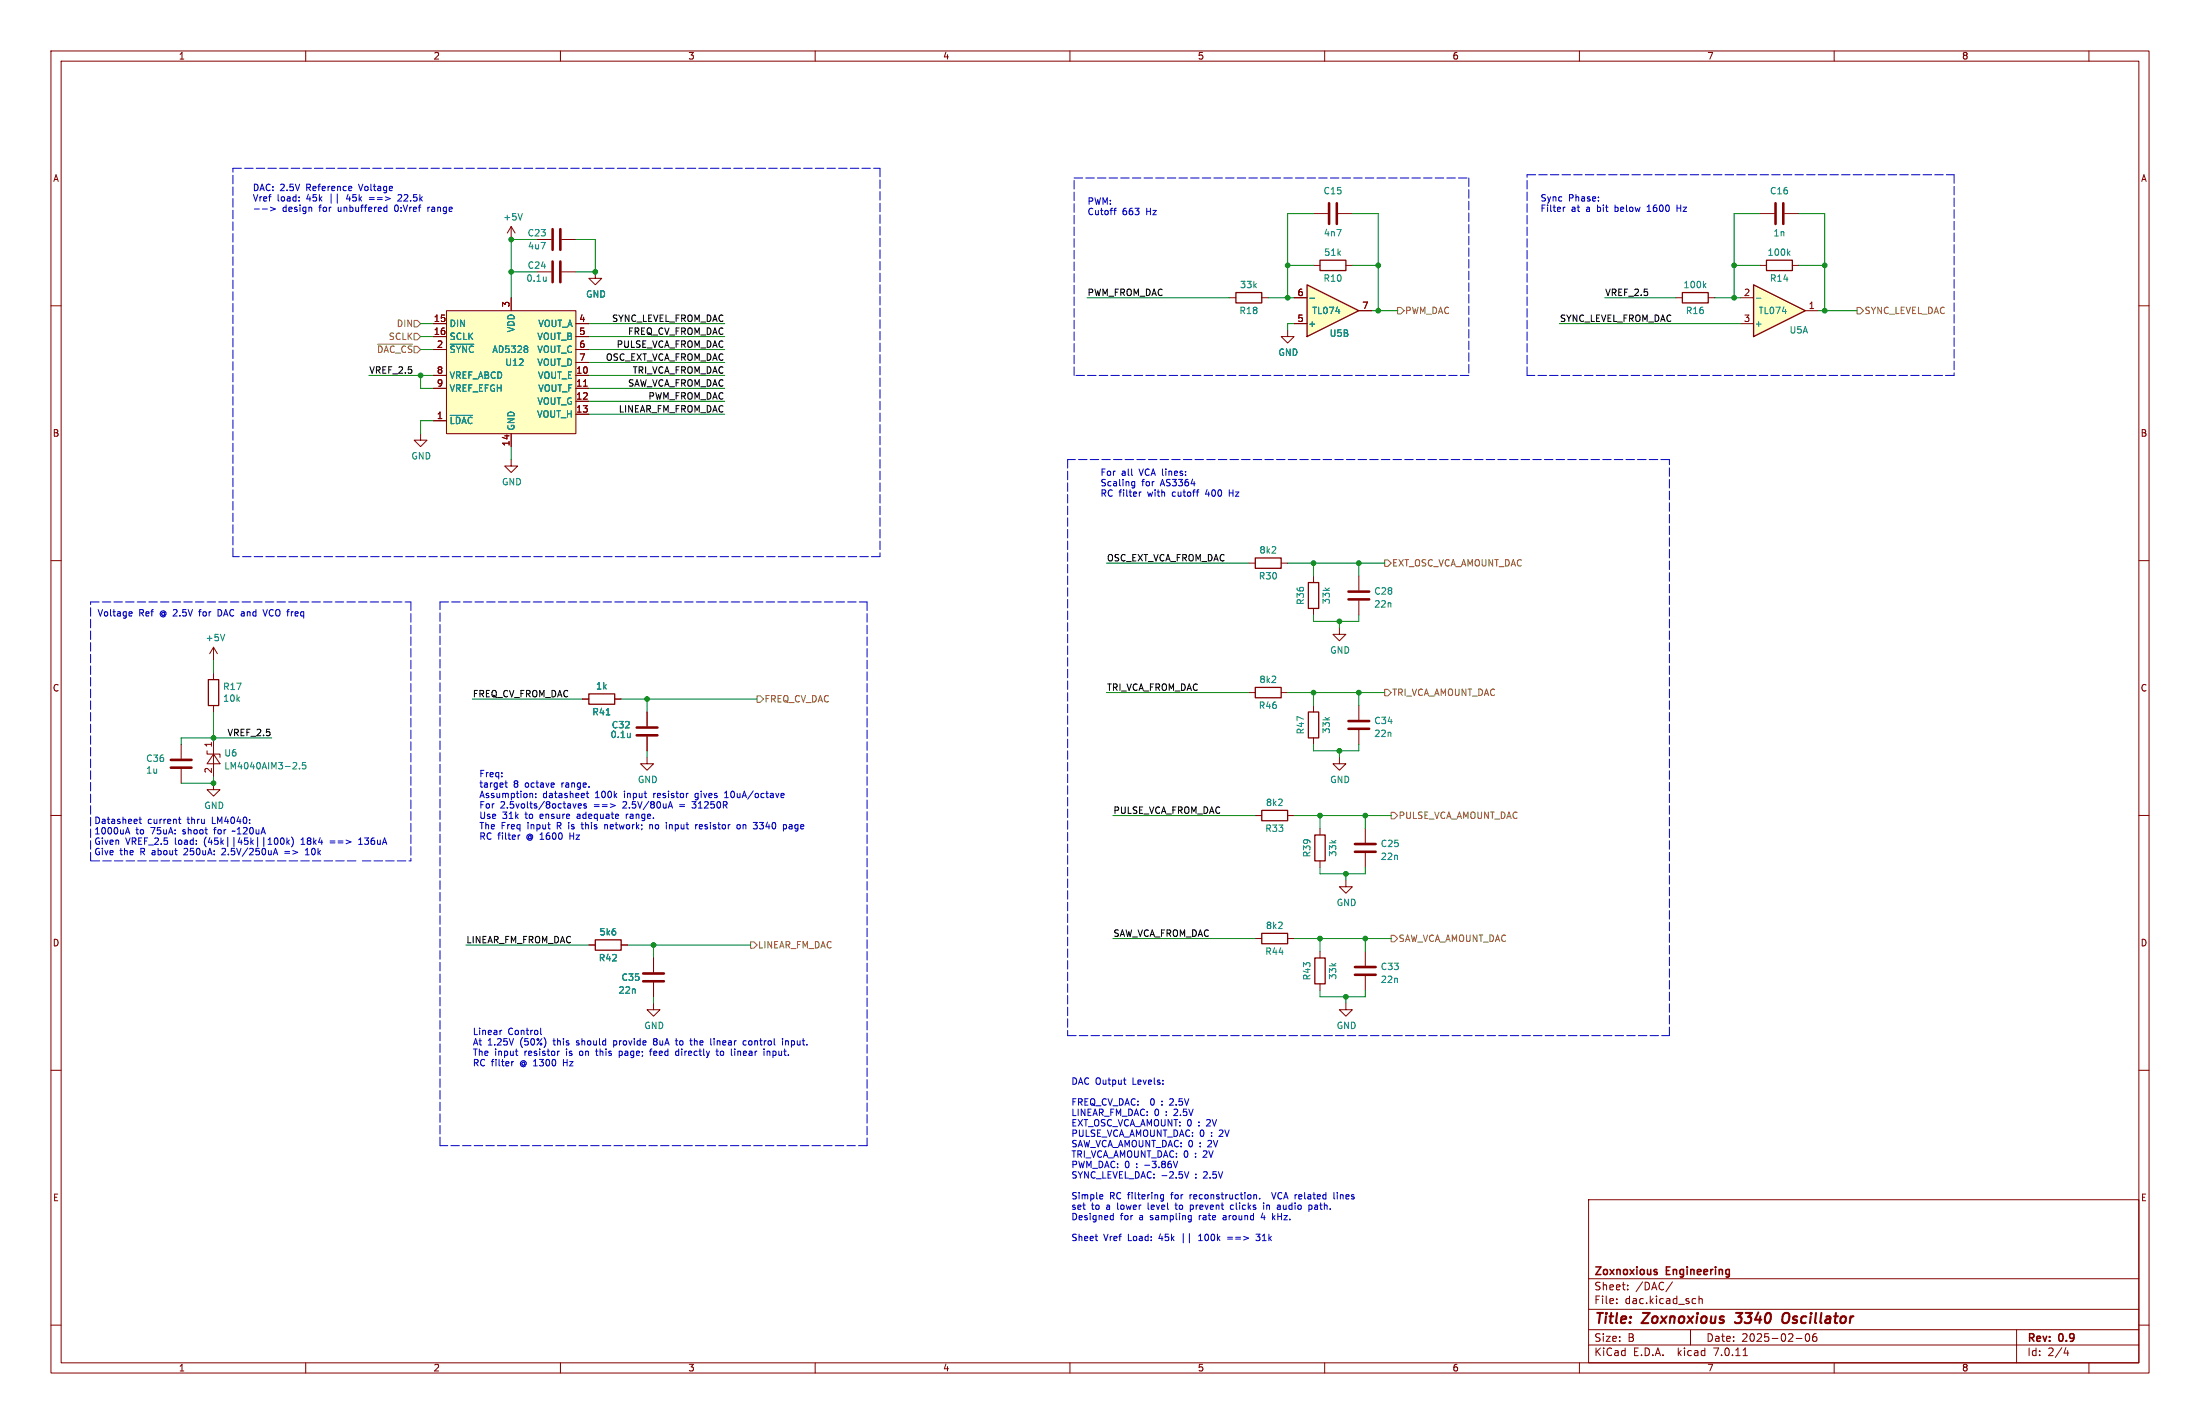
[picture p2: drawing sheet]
<svg xmlns="http://www.w3.org/2000/svg" width="432mm" height="279mm" viewBox="0 0 432 279" stroke-linecap="round" stroke-linejoin="round" font-family="sans-serif">
<g fill="none" stroke="#840000" stroke-width=".2">
<path d="M10 10h411.8v259.4h-411.8zM12 12h407.8v255.4h-407.8zM60 10v2M110 10v2M160 10v2M210 10v2M260 10v2M310 10v2M360 10v2M410 10v2M10 60h2M257.8 41.9h2.8"/>
<path d="M262.6 41.9h2.8M419.8 60h2M10 110h2M419.8 110h2M257.8 138.4v1.3M10 160h2M257.8 144.8v1.3M419.8 160h2M10 210h2M419.8 210h2M311.8 235.4h108v32h-108zM10 260h2"/>
<path d="M311.8 256.9h108M311.8 250.9h108M317.3 255.6v.2M317.3 254.9v.1M319.5 252.9v.2M319.5 252.2v.1M328.3 251.5l-1.3 1.9M332.7 254.8l.1 .1M332.8 255.7l-.1 .1M333.5 254.3v1.5M333.5 254.9l.2-.1 .3 .1 .1 .9M419.8 260h2"/>
<path d="M60 267.4v2M110 267.4v2M160 267.4v2M210 267.4v2M260 267.4v2M310 267.4v2M311.8 263.9h108M311.8 260.9h108M331.8 260.9v3M342.1 266h.9M352.5 262.6h1.2M354.5 261.8l.2-.1a.8 .8 0 0 1 .5 .7 .8 .8 0 0 1-.5 .8 1 1 0 0 1-.2-1.4z"/>
<path d="M356.5 261.7a.59 .59 0 0 0-.7 .6v.6l.1 .2 .4 .1 .2-.2 .1-.5-.1-.2h-.5l-.2 .2M360 267.4v2M395.8 260.9v6.5M405.5 264.4l-.4 1.1h.9M405.8 265v1M410 267.4v2"/>
</g>
<path d="M340.5 259.4l.3 .2M340.7 257.6h1.3M350.8 257.6a.77 .77 0 0 0-.9 .7l-.1 .6 .2 .6a.72 .72 0 0 0 1-.2" fill="none" stroke="#840000" stroke-width=".4"/>
<path d="M325.1 249.6l.2 .2-.2 .3M325.1 249.1h.1" fill="none" stroke="#840000" stroke-width=".3"/>
<path d="M260.9 39.9v4M262.4 39.9v4" fill="none" stroke="#840000" stroke-width=".51"/>
<path d="M256.8 139.7h2v5.1h-2z" fill="none" stroke="#840000" stroke-width=".25"/>
<path d="M256.5 55.9l10.2 5.1-10.2 5z" fill="#ffffc2"/>
<path d="M242.6 57.4h5v2h-5zM256.5 55.9l10.2 5.1-10.2 5zM259.1 51.1h5.1v2h-5.1zM330.2 57.4h5.1v2h-5.1zM246.4 109.5h5.1v2h-5.1zM256.8 114.3h2v5.1h-2zM40.9 133.4h2v5h-2zM115.6 136.1h5v2.1h-5zM246.4 134.9h5.1v2h-5.1zM116.8 184.4h5.1v2h-5.1zM258.1 188h2v5h-2z" fill="none" stroke="#840000" stroke-width=".25"/>
<g fill="none" stroke="#840000" stroke-width=".2">
<path d="M100.3 44.5l-.7 1.2M100.3 44.5v2.5M100.3 58.4v2.6M100.3 44.5l.8 1.2M105.4 47h2.8M105.4 53.3h2.8M110.2 47h2.8M110.2 53.3h2.8M116.8 53.3v1.3h1.3l-1.3 1.3-1.2-1.3h1.2M241.3 58.4h1.3M247.6 58.4h1.3M254 58.4h2.5"/>
<path d="M257.8 52.1h1.3M264.2 52.1h1.2M328.9 58.4h1.3M335.3 58.4h1.2M345.4 41.9h2.8M350.3 41.9h2.8M85.1 63.5h2.5M85.1 73.7h2.5M85.1 76.2h2.5M85.1 66h2.5M85.1 68.6h2.5M87.6 61h25.4v24.1h-25.4z"/>
<path d="M113 63.5h2.6M113 73.7h2.6M113 76.2h2.6M113 78.7h2.6M113 66h2.6M113 68.6h2.6M113 71.1h2.6M114.5 75.8h.8M252.7 64.8v1.2h1.3l-1.3 1.3-1.2-1.3h1.2M254 63.5h2.5M266.7 61h2.5M82.5 85.1v1.3h1.3l-1.3 1.2-1.2-1.2h1.2"/>
<path d="M85.1 82.6h2.5M100.3 90.2v1.2h1.3l-1.3 1.3-1.2-1.3h1.2M100.3 85.1v2.5M113 81.3h2.6M245.1 110.5h1.3M251.5 110.5h1.2M257.8 113v1.3M257.8 119.4v1.3M266.7 113v2.8M266.7 117.9v2.8M41.9 127v2.5M41.9 132.1v1.3"/>
<path d="M41.9 138.4v1.3M41.9 127l-.8 1.3M41.9 127l.8 1.3M114.3 137.2h1.3M120.6 137.2h1.3M245.1 135.9h1.3M251.5 135.9h1.2M262.9 123.2v1.3h1.3l-1.3 1.2-1.3-1.2h1.3M266.7 138.4v2.8M266.7 143.3v2.8M115.6 185.4h1.2M121.9 185.4h1.3"/>
<path d="M259.1 186.7v1.3M259.1 193v1.3M268 186.7v2.8M268 191.5v2.8"/>
</g>
<path d="M102.5 41.9l-.4 1.3M107.2 54.3v.9M107.2 55.1h-.1M257.1 58.5h.9M334.5 56l.3 .5M334.8 55.6l-.5 .5M88.4 67.5h4.6M103.5 68l.1 .1-.1 .3M103.5 68.5l.1 .2-.1 .4M88.4 81.5h4.4M44.1 124.5l-.4 1.2M119 140.3h.7" fill="none" stroke="#008484" stroke-width=".2"/>
<path d="M348.5 39.9v4M350 39.9v4M108.5 45v4M108.5 51.3v4.1M110 45v4M110 51.3v4.1M264.7 117.6h4M264.7 116.1h4M264.7 143h4M264.7 141.5h4M265.9 191.3h4.1M265.9 189.7h4.1" fill="none" stroke="#840000" stroke-width=".51"/>
<path d="M87.6 61h25.4v24.1h-25.4z" fill="#ffffc2" stroke="#ffffc2" stroke-width=".2"/>
<path d="M344.2 55.9l10.1 5.1-10.1 5z" fill="#ffffc2"/>
<path d="M344.2 55.9l10.1 5.1-10.1 5zM346.7 51.1h5.1v2h-5.1zM247.6 159h5.1v2h-5.1zM258.1 163.8h2v5.1h-2zM247.6 183.1h5.1v2.1h-5.1z" fill="none" stroke="#840000" stroke-width=".25"/>
<g fill="none" stroke="#840000" stroke-width=".2">
<path d="M100.3 58.4v2.6M254 58.4h2.5M341.6 58.4h2.6M345.4 52.1h1.3M351.8 52.1h1.3M85.1 63.5h2.5M85.1 73.7h2.5M85.1 76.2h2.5M85.1 66h2.5M85.1 68.6h2.5M113 63.5h2.6M113 73.7h2.6"/>
<path d="M113 76.2h2.6M113 78.7h2.6M113 66h2.6M113 68.6h2.6M113 71.1h2.6M114.5 75.8h.8M254 63.5h2.5M266.7 61h2.5M341.6 63.5h2.6M354.3 61h2.6M85.1 82.6h2.5M100.3 85.1v2.5"/>
<path d="M113 81.3h2.6M114.3 137.2h1.3M120.6 137.2h1.3M127 139.7v2.8M35.6 146.1v2.7M35.6 150.9v2.8M40.6 147.3v.7h2.6v.6M41.9 153.7v1.2h1.3l-1.3 1.3-1.3-1.3h1.3M41.9 144.8v7.6M41.9 148l1.3 1.9h-2.6zM127 148.6v1.3h1.3l-1.3 1.2-1.3-1.2h1.3M127 144.5v2.8"/>
<path d="M262.9 148.6v1.3h1.3l-1.3 1.2-1.3-1.2h1.3M246.4 160h1.2M252.7 160h1.3M259.1 162.6v1.2M259.1 168.9v1.3M264.2 172.7v1.3h1.2l-1.2 1.3-1.3-1.3h1.3M268 162.6v2.8M268 167.4v2.8M115.6 185.4h1.2M121.9 185.4h1.3M128.3 196.9v1.2h1.2l-1.2 1.3-1.3-1.3h1.3M128.3 188v2.8"/>
<path d="M128.3 192.8v2.8M246.4 184.2h1.2M252.7 184.2h1.3M264.2 196.9v1.2h1.2l-1.2 1.3-1.3-1.3h1.3"/>
</g>
<g fill="none" stroke="#008484" stroke-width=".2">
<path d="M257.1 58.5h.9M344.7 58.5h1M351 49.6l.3 .5M351.3 49.3l-.4 .4M88.4 67.5h4.6M103.5 68l.1 .1-.1 .3M103.5 68.5l.1 .2-.1 .4M88.4 81.5h4.4M58 149.6l.2 .2v.3l-.7 .8h.7M58.8 150.8v.1M60 149.6h-.6l-.1 .6 .2-.1h.4l.2 .2-.1 .5-.2 .1-.5-.1M119 140.3h.7"/>
<path d="M123.7 143.9v.8M123.7 144.6l-.1 .1"/>
</g>
<path d="M33.5 150.6h4.1M33.5 149.1h4.1M125 142.7h4M125 144.3h4M265.9 167.1h4.1M265.9 165.6h4.1M126.2 191h4.1M126.2 192.5h4.1" fill="none" stroke="#840000" stroke-width=".51"/>
<path d="M74.1 67.5h6.9M81.3 62.9h.6l.6 .6-.6 .6h-.6zM81.3 65.4h.6l.6 .6-.6 .7h-.6zM274.3 60.3h.7l.6 .7-.6 .6h-.7zM364.5 60.3h.6l.7 .7-.7 .6h-.6zM271.8 109.9h.6l.6 .6-.6 .6h-.6zM148.6 136.5h.6l.7 .7-.7 .6h-.6zM271.8 135.3h.6l.6 .6-.6 .6h-.6zM273 159.4h.7l.6 .6-.6 .7h-.7zM147.3 184.8h.7l.6 .6-.6 .7h-.7zM273 183.5h.7l.6 .7-.6 .6h-.7z" fill="none" stroke="#848400" stroke-width=".2"/>
<g fill="none" stroke="#0000c2" stroke-width=".2">
<path d="M58.7 39.3v.2M58.7 38.7v.1M68.9 36.6l.1 .3-.6 .1M69 37.3l-.1 .1M72.5 38.8h1M72.5 39.1h1M78.6 38.2l-.5 .1M78.8 38.7l-.7 .8h.7M49.9 41h1M51.5 41h1M53.1 40.6l.9 .4-.9 .4M61.1 40.7l.1 .8"/>
<path d="M75.5 41.4h.4M75.5 40.7h.4M75.9 40.2v1.3M84 40.6v.9M84.2 40.6l-.2 .3M218.6 41.3h.5M219.1 40.9l-.3 .1v1.1M306.8 40.6v.9M307.2 40.6l-.4 .3M323.3 41.5h.7M323.5 40.4l-.2 .2M329.2 40.2v1.3"/>
<path d="M329.2 40.8h.7M222.2 95.2l.2 .1h.3M222.7 94.5v1.1M222.7 94.5h-.3l-.2 .1M223.6 96.5v.9M224 96.5l-.4 .3M234.8 96.5h.5M235.2 96.1h.1M241.3 96.1v1.3M241.3 96.7h.7M43.1 119.6h-.3v1.3h.3M51.6 119.6l.4 1.3 .5-1.3"/>
<path d="M25.5 120l.4 .1v.2l-.6 .1M25.9 120.8l-.4 .1M99.1 153.6h.5M99.3 153.2v1.1l.3 .2M104.1 155.7h.4v.8M105.1 156.4v.1M105.1 155.7v.1M112.5 157.7l.3 .9 .3-.9M113.5 158.1l.6-.1-.1-.2-.3-.1-.2 .2 .1 .6h.4M115.1 155.7h.4M115.1 157.8l-.3-.1-.2 .2v.2l.5 .1v.3h-.5M115.2 155.2v1.1l.3 .2"/>
<path d="M119.8 157.7l1 .4-1 .3M122.9 159.8v.8M123.2 159.8l-.3 .2M131.2 158.6l.4-1.3 .4 1.3M131.3 158.2h.6M135.8 157.3h.8M135.8 158.4l.2 .2M136.7 155.7l-.3 .2v.4l.3 .2M142.2 156.5h.7M142.2 155.6l.4-.4v1.3M153.5 155.7h.3l.1 .3-.6 .1M153.8 156.4l-.3 .1"/>
<path d="M24.7 163.3h.6M25 162.4l.5 1.2M27.3 160.7h.5M27.5 160.3v1.1l.3 .2M35 160.7h.5M35.2 160.3v1.1l.3 .2M44.2 167l-.7 .7h.8M45.5 163.1l.2-.1 .3 .1M53.7 167.7l.4-1.2 .4 1.2M53.8 167.4h.6M54 164.5l.1-.1a.68 .68 0 0 1 .5 .6 .68 .68 0 0 1-.5 .7l-.3-.5zM55.2 164.5l.1-.1a.68 .68 0 0 1 .5 .6 .68 .68 0 0 1-.5 .7l-.3-.5z"/>
<path d="M55.9 167.1h1M55.9 167.4h1M56.3 164.4v1.3M56.4 165.2l.4 .5M56.8 164.8l-.5 .5M57.2 164.2a1.46 1.46 0 0 1 0 2M59.1 165.7h.7M59.2 164.7l-.1 .1M59.9 167.7h.8M59.9 166.8l.4-.3v1.2M64.8 165h.9M64.8 165.4h.9"/>
<path d="M70.4 165.7h.7M70.4 164.8l.4-.4v1.3M101.7 163.8v.9M102.1 163.8l-.4 .3M114 161.8h.5M114.2 161.4l.1 1.2M118.7 161.8v.8M119.1 161.8l-.4 .1M127.5 161.9l.4-.1 .2 .2M127.5 161.8v.8M131.4 161.8v.8M131.6 161.8l-.2 .1"/>
<path d="M136.5 161.8v.8M136.9 161.8l-.4 .2M137.7 161.8l-.4 .2v.6h.4M137.9 162.1l-.6 .1M144.7 161.9l.2-.1 .3 .1 .1 .5-.1 .2-.5-.1zM149.1 162.5l.5 .1M149.1 161.4h.7M154.3 161.9l.1 .1-.1 .6M154.9 161.9h.5M155.3 162.2h-.3l-.1 .1v.3h.4M98.5 202.2l-.3 .1M100.4 208.3v.8"/>
<path d="M100.8 208.3l-.4 .2M101.2 206.2h.4M101.4 207l.2 .1M106.1 201.7v1.1l.2 .2M109.8 206.2l-.4 .3M116.9 206.2h.5M117.1 205.8v1.2M120.4 204.2v1.3M120.4 205h.2M120.6 204.2l-.2 .1M121.5 207l.4 .1M121.5 206.2v1.3"/>
<path d="M121.9 206.2l-.4 .1M127.5 206.2h.4M127.9 205.8l-.3 .2v1.1M128.5 204.3l-.2 .1-.1 .4 .3 .2h.2M128.5 204.3h.2M128.7 203.8h-.2l-.3 .2 .3 .3M132.5 204.2h.5M132.6 206.8l.2 .3 .4-.1M132.8 205h.2M133.2 206.3l-.4-.1-.2 .3M133.2 205.8v1.3M135.4 204.2h.5"/>
<path d="M135.7 205h.2M140.2 203.8v.1M140.2 204.2v.8M140.5 206.2h.5M140.7 205.8v1.1l.3 .2M141.6 206.2l-.2 .3v.3l.2 .3M144.2 205.8v.1M144.2 206.2v.9M145.8 204.8l.3 .2h.4M146.5 204.3l-.4-.1-.3 .2M147 204.3v.6M150.6 206.4l.4-.1 .1 .8"/>
<path d="M150.6 206.2v.9M153.6 203.8v.1M153.6 204.2v.8M154.2 204.3h.5v.7M154.2 204.2v.8M220.5 211.9h.5M220.9 212.8h.1M216 234.4l.4 .1 .1 .2-.7 .1M216.4 235.2h-.4M218.1 238.5l.4 .1M218.5 238.1v1.2M218.5 239.3h-.4"/>
<path d="M228.4 234.5l-.4-.1-.2 .2 .1 .6h.5M228.4 234.4v1l-.2 .2M230.3 227.8l.4 1.3 .4-1.3M230.6 236.4h.5M230.8 236v1.2M232.5 229.9l.4 1.3 .4-1.3M233.4 238.5l.4 .1M233.6 236.4v1.3M233.6 237.2l.4 .1M233.8 239.3h-.4M233.8 238.5v1l-.2 .3M234 236.4l-.4 .1"/>
<path d="M240.2 238.5l-.1 .1M240.2 238.9l-.2 .1 .2 .3M242.1 236.5l-.4-.1-.2 .3 .1 .5h.5M246.1 234.5h.5v.7M246.1 234.4v.8M247.2 235.1v.1M247.8 238l-.3 .9h.8M248 236v.1M248 236.4v.9M248.6 236.4v.9M248.8 236.4l-.2 .2M249.6 234l.4 1.2"/>
<path d="M249.9 238.9l.4 .4M250.3 238.5l-.5 .5M251.1 236.4l.2 .2v.7M251.3 237.2l-.4 .1M251.3 236.7l-.4 .1M257 236.4l.4 .1 .1 .2v.5l-.5 .1M258.1 236.9v.3M261.8 234v1.1l.2 .1M262.5 234v.1M262.5 234.4v.8M214.9 242.6h.5M215.3 243.4h.1"/>
<path d="M235.3 243.4h.7M235.5 242.3l-.2 .2M240.9 242.8h1M240.9 243.1h1M246.5 243.3l.2 .1h.5M246.5 242.2h.8l-.4 .4 .3 .1"/>
</g>
<g fill="none" stroke="#0000c2" stroke-width=".2" stroke-dasharray="1.7 .6">
<path d="M45.7 33h127M172.7 33v76.2M210.8 34.9h77.5M288.3 34.9v38.8M299.7 34.3h83.8M383.5 34.3v39.4M210.8 73.7v-38.8M288.3 73.7h-77.5M299.7 73.7v-39.4M383.5 73.7h-83.8M209.5 90.2v113M327.7 90.2h-118.2"/>
<path d="M17.8 118.1h62.8M45.7 109.2v-76.2M80.6 118.1v50.8M86.4 118.1h83.8M170.2 118.1v106.7M172.7 109.2h-127M17.8 168.9v-50.8M69.8 168.9h-52M71.1 168.9h9.5M209.5 203.2h118.2M327.7 203.2v-113M86.4 224.8v-106.7"/>
<path d="M170.2 224.8h-83.8"/>
</g>
<g fill="none" stroke="#008400" stroke-width=".2">
<path d="M100.3 53.3h5.1M105.4 47h-5.1v11.4M113 47h3.8v6.3h-3.8M213.4 58.4h27.9M248.9 58.4h5.1M252.7 52.1h5.1M257.8 41.9h-5.1v16.5M265.4 41.9h5.1v19.1M265.4 52.1h5.1M315 58.4h13.9M336.5 58.4h5.1M340.4 52.1h5"/>
<path d="M345.4 41.9h-5v16.5M353.1 41.9h5v19.1M353.1 52.1h5M72.4 73.7h12.7M82.5 73.7v2.5h2.6M82.5 68.6h2.6M82.5 66h2.6M82.5 63.5h2.6M115.6 76.2h26.6M115.6 68.6h26.6M115.6 66h26.6M115.6 73.7h26.6"/>
<path d="M115.6 63.5h26.6M115.6 71.1h26.6M115.6 78.7h26.6M254 63.5h-1.3v1.3M269.2 61h5.1M306.1 63.5h35.5M356.9 61h7.6M85.1 82.6h-2.6v2.5M100.3 87.6v2.6M115.6 81.3h26.6M217.2 110.5h27.9M252.7 110.5h19.1"/>
<path d="M257.8 110.5v2.5M266.7 110.5v2.5M41.9 129.5v2.6M41.9 139.7v5.1M92.7 137.2h21.6M121.9 137.2h26.7M127 137.2v2.5M217.2 135.9h27.9M252.7 135.9h19.1M257.8 120.7v1.2h8.9v-1.2M257.8 135.9v2.5M262.9 121.9v1.3"/>
<path d="M266.7 135.9v2.5M41.9 152.4v1.3h-6.3M53.3 144.8h-17.7v1.3M127 147.3v1.3M257.8 146.1v1.2h8.9v-1.2M262.9 147.3v1.3M218.4 160h28M254 160h19M259.1 170.2v1.3h8.9v-1.3M259.1 160v2.6M264.2 171.5v1.2M268 160v2.6"/>
<path d="M91.4 185.4h24.2M123.2 185.4h24.1M128.3 185.4v2.6M128.3 195.6v1.3M218.4 184.2h28M254 184.2h19M259.1 194.3v1.3h8.9v-1.3M259.1 184.2v2.5M264.2 195.6v1.3M268 184.2v2.5"/>
</g>
<g fill="#008400" stroke="#008400" stroke-width=".2">
<circle cx="127" cy="137.2" r=".46"/>
<circle cx="116.8" cy="53.3" r=".46"/>
<circle cx="257.8" cy="135.9" r=".46"/>
<circle cx="257.8" cy="110.5" r=".46"/>
<circle cx="252.7" cy="58.4" r=".46"/>
<circle cx="252.7" cy="52.1" r=".46"/>
<circle cx="100.3" cy="53.3" r=".46"/>
<circle cx="100.3" cy="47" r=".46"/>
<circle cx="340.4" cy="58.4" r=".46"/>
<circle cx="340.4" cy="52.1" r=".46"/>
<circle cx="358.1" cy="52.1" r=".46"/>
<circle cx="358.1" cy="61" r=".46"/>
<circle cx="82.5" cy="73.7" r=".46"/>
<circle cx="41.9" cy="153.7" r=".46"/>
<circle cx="264.2" cy="171.5" r=".46"/>
<circle cx="259.1" cy="184.2" r=".46"/>
<circle cx="262.9" cy="121.9" r=".46"/>
<circle cx="268" cy="160" r=".46"/>
<circle cx="259.1" cy="160" r=".46"/>
<circle cx="266.7" cy="110.5" r=".46"/>
<circle cx="266.7" cy="135.9" r=".46"/>
<circle cx="264.2" cy="195.6" r=".46"/>
<circle cx="268" cy="184.2" r=".46"/>
<circle cx="262.9" cy="147.3" r=".46"/>
<circle cx="128.3" cy="185.4" r=".46"/>
<circle cx="41.9" cy="144.8" r=".46"/>
<circle cx="270.5" cy="61" r=".46"/>
<circle cx="270.5" cy="52.1" r=".46"/>
</g>
<g font-size="2.8" fill="#840000">
<text x="312.8" y="260.3">Title:</text>
<text x="322.5" y="260.3">Zoxnoxious</text>
<text x="341.5" y="260.3">3340</text>
<text x="351.5" y="260.3">Oscillator</text>
</g>
<g font-size="2.1" fill="#840000">
<text x="312.8" y="250.6">Zoxnoxious</text>
<text x="327.1" y="250.6">Engineering</text>
<text x="312.8" y="256.1">File:</text>
<text x="312.8" y="253.4">Sheet:</text>
<text x="318.9" y="256.1">dac.kicad_sch</text>
<text x="321" y="253.4">/DAC/</text>
<text x="312.8" y="263.5">Size:</text>
<text x="319.5" y="263.5">B</text>
<text x="334.8" y="263.5">Date:</text>
<text x="341.8" y="263.5">2025-02-06</text>
<text x="397.8" y="263.7">Rev:</text>
<text x="404.2" y="263.7">0.9</text>
<text x="312.8" y="266.3">KiCad</text>
<text x="320.5" y="266.3">E.D.A.</text>
<text x="329.4" y="266.3">kicad</text>
<text x="336.6" y="266.3">7.0.11</text>
<text x="397.8" y="266.3">Id:</text>
<text x="401.9" y="266.3">2/4</text>
</g>
<g font-size="1.8" fill="#840000">
<text x="35" y="11.9">1</text>
<text x="85" y="11.9">2</text>
<text x="135" y="11.9">3</text>
<text x="185" y="11.9">4</text>
<text x="235" y="11.9">5</text>
<text x="285" y="11.9">6</text>
<text x="335" y="11.9">7</text>
<text x="385" y="11.9">8</text>
<text x="10.3" y="35.9">A</text>
<text x="420.1" y="35.9">A</text>
<text x="254.6" y="58.2">6</text>
<text x="342.2" y="58.2">2</text>
<text x="85" y="63.2">15</text>
<text x="85" y="65.8">16</text>
<text x="100.1" y="60.4" transform="rotate(-90 100.1 60.4)">3</text>
<text x="113.6" y="63.2">4</text>
<text x="113.6" y="65.8">5</text>
<text x="254.6" y="63.2">5</text>
<text x="267.3" y="60.7">7</text>
<text x="342.2" y="63.2">3</text>
<text x="354.9" y="60.7">1</text>
<text x="85.7" y="68.3">2</text>
<text x="113.6" y="68.3">6</text>
<text x="113.6" y="70.9">7</text>
<text x="85.7" y="73.4">8</text>
<text x="85.7" y="75.9">9</text>
<text x="113" y="73.4">10</text>
<text x="113" y="75.9">11</text>
<text x="85.7" y="82.3">1</text>
<text x="113" y="78.5">12</text>
<text x="113" y="81">13</text>
<text x="10.3" y="85.9">B</text>
<text x="100.1" y="87.7" transform="rotate(-90 100.1 87.7)">14</text>
<text x="420.1" y="85.9">B</text>
<text x="10.3" y="135.9">C</text>
<text x="420.1" y="135.9">C</text>
<text x="41.7" y="146.8" transform="rotate(-90 41.7 146.8)">1</text>
<text x="41.7" y="151.8" transform="rotate(-90 41.7 151.8)">2</text>
<text x="10.3" y="185.9">D</text>
<text x="420.1" y="185.9">D</text>
<text x="10.3" y="235.9">E</text>
<text x="420.1" y="235.9">E</text>
<text x="35" y="269.3">1</text>
<text x="85" y="269.3">2</text>
<text x="135" y="269.3">3</text>
<text x="185" y="269.3">4</text>
<text x="235" y="269.3">5</text>
<text x="285" y="269.3">6</text>
<text x="335" y="269.3">7</text>
<text x="385" y="269.3">8</text>
</g>
<g font-size="1.8" fill="#0000c2">
<text x="49.5" y="37.6">DAC: 2.5V</text>
<text x="49.5" y="39.6">Vref</text>
<text x="54.4" y="39.6">load:</text>
<text x="55.4" y="41.7">design</text>
<text x="60.2" y="37.6">Reference</text>
<text x="60.3" y="39.6">45k</text>
<text x="62.8" y="41.7">for</text>
<text x="64.9" y="39.6">||</text>
<text x="66.6" y="41.7">unbuffered</text>
<text x="68.5" y="39.6">45k</text>
<text x="70.8" y="37.6">Voltage</text>
<text x="73.1" y="39.6">==&gt;</text>
<text x="77.9" y="41.7">0:Vref</text>
<text x="79" y="39.6">22.5k</text>
<text x="84.6" y="41.7">range</text>
<text x="213.4" y="40.3">PWM:</text>
<text x="302.3" y="39.6">Sync</text>
<text x="302.3" y="41.7">Filter</text>
<text x="307.8" y="39.6">Phase:</text>
<text x="308.4" y="41.7">at</text>
<text x="311.4" y="41.7">a</text>
<text x="313.8" y="41.7">bit</text>
<text x="317.4" y="41.7">below</text>
<text x="324" y="41.7">1600</text>
<text x="330" y="41.7">Hz</text>
<text x="213.4" y="42.3">Cutoff</text>
<text x="220.3" y="42.3">663</text>
<text x="225.1" y="42.3">Hz</text>
<text x="215.9" y="93.5">For</text>
<text x="215.9" y="95.5">Scaling</text>
<text x="220.1" y="93.5">all</text>
<text x="223.7" y="93.5">VCA lines:</text>
<text x="224.1" y="95.5">for</text>
<text x="227.9" y="95.5">AS3364</text>
<text x="215.9" y="97.5">RC filter</text>
<text x="225.4" y="97.5">with</text>
<text x="230.4" y="97.5">cutoff</text>
<text x="237.1" y="97.5">400</text>
<text x="241.9" y="97.5">Hz</text>
<text x="19" y="121">Voltage</text>
<text x="27.2" y="121">Ref</text>
<text x="31.5" y="121">@ 2.5V</text>
<text x="39.6" y="121">for</text>
<text x="43.4" y="121">DAC and</text>
<text x="52.8" y="121">VCO freq</text>
<text x="94" y="152.6">Freq:</text>
<text x="94" y="154.6">target</text>
<text x="100.8" y="154.6">8</text>
<text x="103.2" y="154.6">octave</text>
<text x="110.5" y="154.6">range.</text>
<text x="18.4" y="161.8">Datasheet</text>
<text x="29" y="161.8">current</text>
<text x="36.9" y="161.8">thru</text>
<text x="41.9" y="161.8">LM4040:</text>
<text x="94" y="156.7">Assumption:</text>
<text x="94" y="158.7">For</text>
<text x="94" y="160.8">Use</text>
<text x="98.2" y="158.7">2.5volts/8octaves</text>
<text x="98.6" y="160.8">31k</text>
<text x="103.2" y="160.8">to</text>
<text x="106.3" y="160.8">ensure</text>
<text x="106.5" y="156.7">datasheet</text>
<text x="113.7" y="160.8">adequate</text>
<text x="116.6" y="158.7">==&gt;</text>
<text x="116.9" y="156.7">100k</text>
<text x="122.5" y="158.7">2.5V/80uA</text>
<text x="122.8" y="156.7">input</text>
<text x="123.5" y="160.8">range.</text>
<text x="128.7" y="156.7">resistor</text>
<text x="133.8" y="158.7">=</text>
<text x="136.5" y="158.7">31250R</text>
<text x="137.1" y="156.7">gives</text>
<text x="143.1" y="156.7">10uA/octave</text>
<text x="18.4" y="163.8">1000uA</text>
<text x="18.4" y="165.8">Given</text>
<text x="18.4" y="167.9">Give</text>
<text x="23.5" y="167.9">the</text>
<text x="24.7" y="165.8">VREF_2.5</text>
<text x="26.7" y="163.8">to</text>
<text x="27.7" y="167.9">R about</text>
<text x="29.7" y="163.8">75uA:</text>
<text x="34.4" y="165.8">load:</text>
<text x="36.1" y="163.8">shoot</text>
<text x="36.6" y="167.9">250uA:</text>
<text x="40.3" y="165.8">(45k||45k||100k)</text>
<text x="42.5" y="163.8">for</text>
<text x="44.2" y="167.9">2.5V/250uA</text>
<text x="46.3" y="163.8">~120uA</text>
<text x="56.7" y="167.9">=&gt;</text>
<text x="59.6" y="165.8">18k4</text>
<text x="61" y="167.9">10k</text>
<text x="65.4" y="165.8">==&gt;</text>
<text x="71.3" y="165.8">136uA</text>
<text x="94" y="162.8">The</text>
<text x="94" y="164.9">RC filter</text>
<text x="98.4" y="162.8">Freq</text>
<text x="103.5" y="164.9">@ 1600</text>
<text x="103.6" y="162.8">input</text>
<text x="109.6" y="162.8">R is</text>
<text x="112.3" y="164.9">Hz</text>
<text x="114.8" y="162.8">this</text>
<text x="119.5" y="162.8">network;</text>
<text x="128.5" y="162.8">no</text>
<text x="132" y="162.8">input</text>
<text x="138" y="162.8">resistor</text>
<text x="146.3" y="162.8">on</text>
<text x="149.8" y="162.8">3340</text>
<text x="155.8" y="162.8">page</text>
<text x="92.7" y="203.2">Linear</text>
<text x="99.7" y="203.2">Control</text>
<text x="92.7" y="205.2">At</text>
<text x="92.7" y="207.3">The</text>
<text x="92.7" y="209.3">RC filter</text>
<text x="95.7" y="205.2">1.25V</text>
<text x="97.1" y="207.3">input</text>
<text x="102.2" y="205.2">(50%)</text>
<text x="102.2" y="209.3">@ 1300</text>
<text x="103" y="207.3">resistor</text>
<text x="108.9" y="205.2">this</text>
<text x="111" y="209.3">Hz</text>
<text x="111.4" y="207.3">is</text>
<text x="113.6" y="205.2">should</text>
<text x="114.2" y="207.3">on</text>
<text x="117.7" y="207.3">this</text>
<text x="121.1" y="205.2">provide</text>
<text x="122.4" y="207.3">page;</text>
<text x="128.7" y="207.3">feed</text>
<text x="129.1" y="205.2">8uA</text>
<text x="133.7" y="205.2">to</text>
<text x="133.9" y="207.3">directly</text>
<text x="136.8" y="205.2">the</text>
<text x="140.9" y="205.2">linear</text>
<text x="142.1" y="207.3">to</text>
<text x="145.2" y="207.3">linear</text>
<text x="147.5" y="205.2">control</text>
<text x="151.8" y="207.3">input.</text>
<text x="155.4" y="205.2">input.</text>
<text x="210.2" y="212.9">DAC Output</text>
<text x="222.4" y="212.9">Levels:</text>
<text x="210.2" y="217">FREQ_CV_DAC:</text>
<text x="210.2" y="219.1">LINEAR_FM_DAC: 0</text>
<text x="210.2" y="221.1">EXT_OSC_VCA_AMOUNT: 0</text>
<text x="225.9" y="217">0</text>
<text x="228.3" y="217">:</text>
<text x="228.9" y="219.1">:</text>
<text x="230" y="217">2.5V</text>
<text x="230.7" y="219.1">2.5V</text>
<text x="235.3" y="221.1">:</text>
<text x="237.1" y="221.1">2V</text>
<text x="210.2" y="223.1">PULSE_VCA_AMOUNT_DAC: 0</text>
<text x="210.2" y="225.2">SAW_VCA_AMOUNT_DAC: 0</text>
<text x="210.2" y="227.2">TRI_VCA_AMOUNT_DAC: 0</text>
<text x="234.7" y="227.2">:</text>
<text x="235.6" y="225.2">:</text>
<text x="236.4" y="227.2">2V</text>
<text x="237.3" y="225.2">2V</text>
<text x="237.8" y="223.1">:</text>
<text x="239.6" y="223.1">2V</text>
<text x="210.2" y="229.3">PWM_DAC: 0</text>
<text x="210.2" y="231.3">SYNC_LEVEL_DAC: -2.5V</text>
<text x="223.1" y="229.3">:</text>
<text x="224.9" y="229.3">-3.86V</text>
<text x="234.7" y="231.3">:</text>
<text x="236.5" y="231.3">2.5V</text>
<text x="210.2" y="235.4">Simple</text>
<text x="210.2" y="237.5">set</text>
<text x="210.2" y="239.5">Designed</text>
<text x="214.2" y="237.5">to</text>
<text x="217.2" y="237.5">a</text>
<text x="217.8" y="235.4">RC filtering</text>
<text x="219.6" y="237.5">lower</text>
<text x="219.9" y="239.5">for</text>
<text x="223.7" y="239.5">a</text>
<text x="225.8" y="237.5">level</text>
<text x="226" y="239.5">sampling</text>
<text x="230.1" y="235.4">for</text>
<text x="231.4" y="237.5">to</text>
<text x="234" y="235.4">reconstruction.</text>
<text x="234.4" y="237.5">prevent</text>
<text x="235.8" y="239.5">rate</text>
<text x="240.7" y="239.5">around</text>
<text x="242.6" y="237.5">clicks</text>
<text x="248.4" y="239.5">4</text>
<text x="249.2" y="237.5">in</text>
<text x="250.6" y="235.4">VCA related</text>
<text x="250.8" y="239.5">kHz.</text>
<text x="252.2" y="237.5">audio</text>
<text x="258.5" y="237.5">path.</text>
<text x="263" y="235.4">lines</text>
<text x="210.2" y="243.6">Sheet</text>
<text x="216.6" y="243.6">Vref</text>
<text x="221.5" y="243.6">Load:</text>
<text x="227.7" y="243.6">45k</text>
<text x="232.3" y="243.6">||</text>
<text x="235.9" y="243.6">100k</text>
<text x="241.8" y="243.6">==&gt;</text>
<text x="247.7" y="243.6">31k</text>
</g>
<g font-size="1.8" fill="#008484">
<text x="259.7" y="38.3">C15</text>
<text x="347.3" y="38.3">C16</text>
<text x="98.7" y="43.5">+5V</text>
<text x="103.5" y="46.6">C23</text>
<text x="259.7" y="46.6">4n7</text>
<text x="348" y="46.6">1n</text>
<text x="103.5" y="52.9">C24</text>
<text x="103.5" y="49.1">4u7</text>
<text x="259.8" y="50.4">51k</text>
<text x="346.8" y="50.4">100k</text>
<text x="103.2" y="55.5">0.1u</text>
<text x="114.9" y="58.6">GND</text>
<text x="243.3" y="56.7">33k</text>
<text x="259.7" y="55.5">R10</text>
<text x="330.3" y="56.7">100k</text>
<text x="347.3" y="55.5">R14</text>
<text x="88.1" y="64.4">DIN</text>
<text x="101.2" y="65.3" transform="rotate(-90 101.2 65.3)">VDD</text>
<text x="105.5" y="64.4">VOUT_A</text>
<text x="243.2" y="61.8">R18</text>
<text x="256.7" y="64.4">+</text>
<text x="257.4" y="61.8">TL074</text>
<text x="330.8" y="61.8">R16</text>
<text x="344.3" y="64.4">+</text>
<text x="345.1" y="61.8">TL074</text>
<text x="351.1" y="65.6">U5A</text>
<text x="88.1" y="66.9">SCLK</text>
<text x="88.1" y="69.4">~{SYNC}</text>
<text x="96.5" y="69.4">AD5328</text>
<text x="99.1" y="72">U12</text>
<text x="105.4" y="66.9">VOUT_B</text>
<text x="105.4" y="69.4">VOUT_C</text>
<text x="105.4" y="72">VOUT_D</text>
<text x="250.8" y="70">GND</text>
<text x="260.9" y="66.3">U5B</text>
<text x="88.1" y="74.5">VREF_ABCD</text>
<text x="88.1" y="77.1">VREF_EFGH</text>
<text x="105.5" y="74.5">VOUT_E</text>
<text x="105.5" y="77.1">VOUT_F</text>
<text x="88.1" y="83.4">~{LDAC}</text>
<text x="105.3" y="82.1">VOUT_H</text>
<text x="105.4" y="79.6">VOUT_G</text>
<text x="101.2" y="84.6" transform="rotate(-90 101.2 84.6)">GND</text>
<text x="80.6" y="90.3">GND</text>
<text x="98.4" y="95.4">GND</text>
<text x="247" y="113.9">R30</text>
<text x="247.1" y="108.8">8k2</text>
<text x="256.1" y="118.8" transform="rotate(-90 256.1 118.8)">R36</text>
<text x="261.2" y="118.7" transform="rotate(-90 261.2 118.7)">33k</text>
<text x="269.6" y="116.9">C28</text>
<text x="269.6" y="119.4">22n</text>
<text x="40.3" y="126">+5V</text>
<text x="261" y="128.4">GND</text>
<text x="43.7" y="137.9">10k</text>
<text x="43.7" y="135.6">R17</text>
<text x="116.9" y="135.5">1k</text>
<text x="247.1" y="134.2">8k2</text>
<text x="116.2" y="140.6">R41</text>
<text x="120" y="143.1">C32</text>
<text x="247" y="139.3">R46</text>
<text x="269.6" y="142.3">C34</text>
<text x="28.6" y="149.7">C36</text>
<text x="43.9" y="148.6">U6</text>
<text x="119.7" y="145">0.1u</text>
<text x="256.1" y="144.2" transform="rotate(-90 256.1 144.2)">R47</text>
<text x="261.2" y="144.1" transform="rotate(-90 261.2 144.1)">33k</text>
<text x="269.6" y="144.8">22n</text>
<text x="28.6" y="152">1u</text>
<text x="43.9" y="151.2">LM4040AIM3-2.5</text>
<text x="125.1" y="153.8">GND</text>
<text x="261" y="153.8">GND</text>
<text x="40" y="158.9">GND</text>
<text x="248.4" y="158.3">8k2</text>
<text x="248.2" y="163.4">R33</text>
<text x="270.9" y="166.4">C25</text>
<text x="257.4" y="168.3" transform="rotate(-90 257.4 168.3)">R39</text>
<text x="262.5" y="168.2" transform="rotate(-90 262.5 168.2)">33k</text>
<text x="270.9" y="168.9">22n</text>
<text x="262.2" y="178">GND</text>
<text x="117.6" y="183.7">5k6</text>
<text x="248.4" y="182.5">8k2</text>
<text x="117.4" y="188.8">R42</text>
<text x="248.2" y="187.6">R44</text>
<text x="270.9" y="190.5">C33</text>
<text x="121.3" y="195.2">22n</text>
<text x="121.9" y="192.6">C35</text>
<text x="257.4" y="192.4" transform="rotate(-90 257.4 192.4)">R43</text>
<text x="262.5" y="192.3" transform="rotate(-90 262.5 192.3)">33k</text>
<text x="270.9" y="193.1">22n</text>
<text x="126.4" y="202.1">GND</text>
<text x="262.2" y="202.1">GND</text>
</g>
<g font-size="1.8">
<text x="213.4" y="58.2">PWM_FROM_DAC</text>
<text x="315" y="58.2">VREF_2.5</text>
<text x="120" y="63.2">SYNC_LEVEL_FROM_DAC</text>
<text x="123.2" y="65.8">FREQ_CV_FROM_DAC</text>
<text x="306.1" y="63.2">SYNC_LEVEL_FROM_DAC</text>
<text x="118.8" y="70.9">OSC_EXT_VCA_FROM_DAC</text>
<text x="120.9" y="68.3">PULSE_VCA_FROM_DAC</text>
<text x="72.4" y="73.4">VREF_2.5</text>
<text x="123.2" y="75.9">SAW_VCA_FROM_DAC</text>
<text x="124.1" y="73.4">TRI_VCA_FROM_DAC</text>
<text x="121.4" y="81">LINEAR_FM_FROM_DAC</text>
<text x="127.2" y="78.5">PWM_FROM_DAC</text>
<text x="217.2" y="110.2">OSC_EXT_VCA_FROM_DAC</text>
<text x="92.7" y="136.9">FREQ_CV_FROM_DAC</text>
<text x="217.2" y="135.6">TRI_VCA_FROM_DAC</text>
<text x="44.5" y="144.5">VREF_2.5</text>
<text x="218.4" y="159.8">PULSE_VCA_FROM_DAC</text>
<text x="91.4" y="185.2">LINEAR_FM_FROM_DAC</text>
<text x="218.4" y="183.9">SAW_VCA_FROM_DAC</text>
</g>
<g font-size="1.8" fill="#848400">
<text x="77.8" y="64.4">DIN</text>
<text x="275.7" y="61.8">PWM_DAC</text>
<text x="365.9" y="61.8">SYNC_LEVEL_DAC</text>
<text x="73.9" y="69.4">~{DAC_CS}</text>
<text x="76.2" y="66.9">SCLK</text>
<text x="273.2" y="111.4">EXT_OSC_VCA_AMOUNT_DAC</text>
<text x="273.2" y="136.8">TRI_VCA_AMOUNT_DAC</text>
<text x="150" y="138">FREQ_CV_DAC</text>
<text x="274.4" y="160.9">PULSE_VCA_AMOUNT_DAC</text>
<text x="274.4" y="185">SAW_VCA_AMOUNT_DAC</text>
<text x="148.7" y="186.3">LINEAR_FM_DAC</text>
</g>
</svg>
